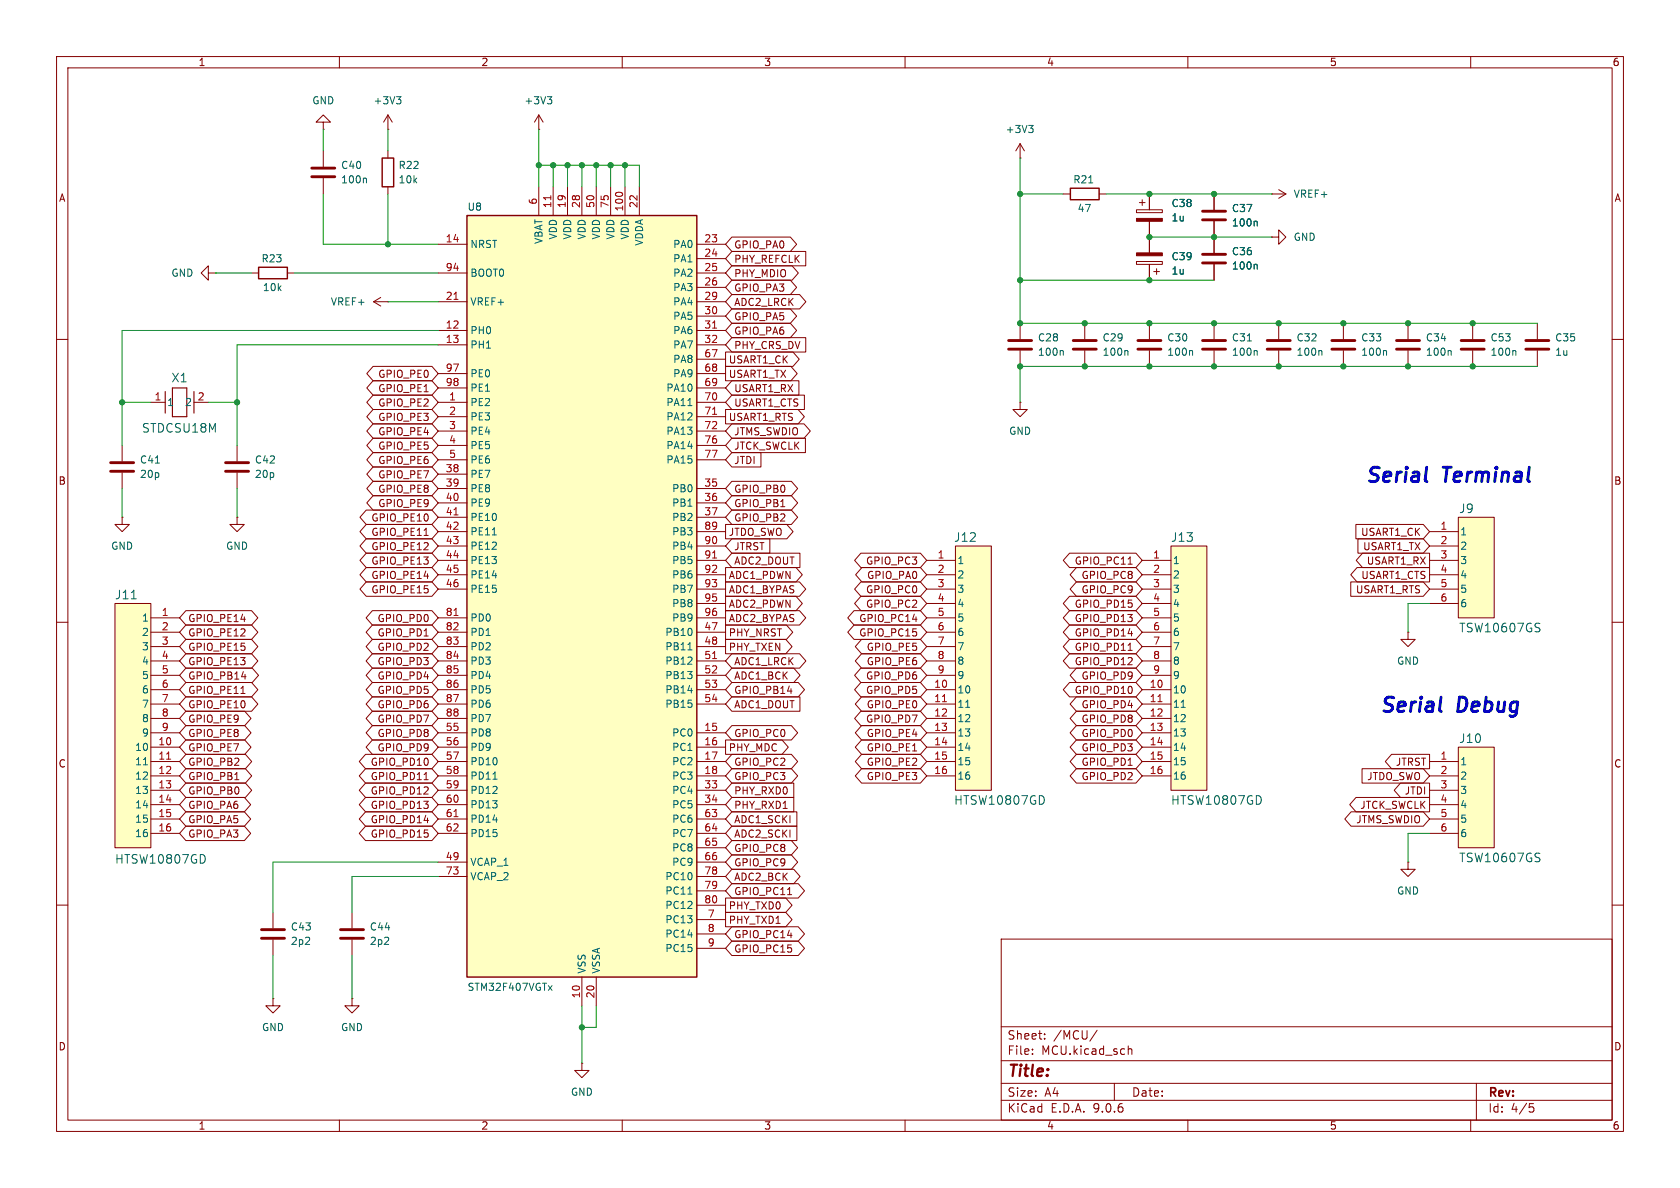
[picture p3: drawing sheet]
<svg xmlns="http://www.w3.org/2000/svg" width="297mm" height="210mm" viewBox="0 0 297 210" stroke-linecap="round" stroke-linejoin="round" font-family="sans-serif">
<g fill="none" stroke="#840000" stroke-width=".18">
<path d="M10 10h277v190h-277zM12 12h273v186h-273zM60 10v2M110 10v2M160 10v2M210 10v2M260 10v2M188 34.3h1.2M194.3 34.3h1.3M200.9 37.1h4.6v.5h-4.6zM201.4 35.8h1M201.9 35.3v1"/>
<path d="M203.2 34.3v2.8M203.2 39.1v5.6M200.9 46.2h4.6v.5h-4.6zM203.2 46.7v2.8M203.2 57.2v2.7M204 48h1M204.5 47.5v1M237.5 57.2v2.7M248.9 57.2v2.7M260.3 57.2v2.7M271.8 57.2v2.7M10 60h2"/>
<path d="M180.3 71.1v1.3h1.3l-1.3 1.3-1.2-1.3h1.2M180.3 71.1h.1M203.2 62v2.8M237.5 62v2.8M248.9 62v2.8M260.3 62v2.8M271.8 62v2.8M285 60h2M10 110h2M285 110h2M10 160h2M48.3 176.5v1.3h1.2l-1.2 1.3-1.3-1.3h1.3"/>
<path d="M48.3 176.5h.1M48.3 161.3v2.8M48.3 166.1v2.8M62.2 161.3v2.8M62.2 166.1v2.8M177 166h108v32h-108zM285 160h2M60 198v2M110 198v2M160 198v2M177 194.5h108M177 191.5h108"/>
<path d="M177 187.5h108M177 181.5h108M182.5 186.3v.1M182.5 185.5v.1M184.7 183.6v.1M184.7 182.8v.1M194 182.1l-1.3 2M197 191.5v3M199.5 184.9v1.5M199.5 185.5l.2-.1 .3 .1 .1 .9M210 198v2M260 198v2"/>
<path d="M261 191.5v6.5M270.4 195.1h.7M270.5 195.7h.4l.3 .3-.2 .5-.5 .1"/>
</g>
<path d="M189.2 33.3h5.1v2h-5.1z" fill="none" stroke="#840000" stroke-width=".25"/>
<path d="M192.5 32.3h.7M210.7 62l.1 .1v.7M244.9 62l.2 .1v.7M256.4 62l.2 .1v.7M267.8 62l.2 .1v.7" fill="none" stroke="#006464" stroke-width=".18"/>
<g fill="#840000" stroke="#840000" stroke-width=".18">
<path d="M200.9 44.7h4.6v.5h-4.6z"/>
<path d="M200.9 38.6h4.6v.5h-4.6z"/>
</g>
<g fill="none" stroke="#840000" stroke-width=".51">
<path d="M201.2 60.2h4M201.2 61.7h4M235.5 60.2h4M235.5 61.7h4M246.9 60.2h4.1M246.9 61.7h4.1M258.3 60.2h4.1M258.3 61.7h4.1M269.7 60.2h4.1M269.7 61.7h4.1M46.2 164.3h4.1M46.2 165.9h4.1"/>
<path d="M60.2 164.3h4.1M60.2 165.9h4.1"/>
</g>
<path d="M207 96.5h6.4v43.2h-6.4z" fill="#ffffc2"/>
<g fill="none" stroke="#840000" stroke-width=".18">
<path d="M26.7 71.1h2.5M34.3 71.1h2.5M201.9 99.1h5.1M207 96.5h6.4v43.2h-6.4zM201.9 101.6h5.1M201.9 104.1h5.1M201.9 106.7h5.1M201.9 109.2h5.1M201.9 111.8h5.1M201.9 114.3h5.1M201.9 116.8h5.1M201.9 119.4h5.1"/>
<path d="M201.9 121.9h5.1M201.9 124.5h5.1M201.9 127h5.1M201.9 129.5h5.1M201.9 132.1h5.1M201.9 134.6h5.1M201.9 137.2h5.1"/>
</g>
<path d="M208.8 125h.7M222.9 141v.8" fill="none" stroke="#006464" stroke-width=".18"/>
<path d="M204.7 124h.7" fill="none" stroke="#a90000" stroke-width=".18"/>
<path d="M29.2 69.2v3.8M30.5 68.6h2.5v5.1h-2.5zM34.3 69.2v3.8" fill="none" stroke="#840000" stroke-width=".2"/>
<path d="M168.9 96.5h6.4v43.2h-6.4z" fill="#ffffc2"/>
<g fill="none" stroke="#840000" stroke-width=".18">
<path d="M95.2 22.9h.1M95.2 20.3l-.7 1.3M95.2 20.3l.8 1.3M95.2 20.3v2.6M214.6 34.3v2.8M214.6 39.1v5.6M224.8 34.3h.1M224.8 34.3h2.5M226.1 33.5l1.2 .8M227.3 34.3l-1.2 .8M214.6 46.7v2.8M224.8 41.9h1.3v-1.3l1.2 1.3-1.2 1.3v-1.3"/>
<path d="M224.8 41.9h.1M163.8 99.1h5.1M168.9 96.5h6.4v43.2h-6.4zM163.8 101.6h5.1M163.8 104.1h5.1M163.8 106.7h5.1M163.8 109.2h5.1M163.8 111.8h5.1M163.8 114.3h5.1M163.8 116.8h5.1M163.8 119.4h5.1M248.9 111.8v1.2h1.3l-1.3 1.3-1.3-1.3h1.3"/>
<path d="M248.9 111.8h.1M163.8 121.9h5.1M163.8 124.5h5.1M163.8 127h5.1M163.8 129.5h5.1M163.8 132.1h5.1M163.8 134.6h5.1M163.8 137.2h5.1M102.9 188v1.2h1.2l-1.2 1.3-1.3-1.3h1.3M102.9 188h.1"/>
</g>
<path d="M96.8 17.1h.7l-.4 .5M97.3 17.6l.2 .2v.3l-.2 .3M222.1 39.1l.2 .2v.6M222.1 46.7l.2 .2v.7M170.7 125h.7M184.5 141v.8" fill="none" stroke="#006464" stroke-width=".18"/>
<path d="M166.6 124h.7" fill="none" stroke="#a90000" stroke-width=".18"/>
<path d="M212.6 37.3h4.1M212.6 38.9h4.1M212.6 45h4.1M212.6 46.5h4.1" fill="none" stroke="#840000" stroke-width=".51"/>
<path d="M82.5 38.1h40.7v134.6h-40.7z" fill="#ffffc2"/>
<path d="M67.6 27.9h2v5.1h-2zM82.5 38.1h40.7v134.6h-40.7z" fill="none" stroke="#840000" stroke-width=".25"/>
<g fill="none" stroke="#840000" stroke-width=".18">
<path d="M68.6 26.7v1.2M68.6 33v1.3M95.2 33v5.1M97.8 33v5.1M100.3 33v5.1M102.9 33v5.1M105.4 33v5.1M107.9 33v5.1M110.5 33v5.1M113 33v5.1M77.5 43.2h5M77.5 48.3h5"/>
<path d="M77.5 53.3h5M77.5 58.4h5M123.2 43.2h5.1M123.2 48.3h5.1M123.2 53.3h5.1M123.2 58.4h5.1M123.2 45.7h5.1M123.2 50.8h5.1M123.2 55.9h5.1M41.9 78.7v2.8M77.5 61h5M77.5 66h5"/>
<path d="M77.5 68.6h5M77.5 71.1h5M77.5 73.7h5M77.5 76.2h5M77.5 78.7h5M123.2 61h5.1M123.2 66h5.1M123.2 68.6h5.1M123.2 71.1h5.1M123.2 73.7h5.1M123.2 76.2h5.1M123.2 78.7h5.1"/>
<path d="M123.2 63.5h5.1M41.9 83.6v2.8M77.5 81.3h5M77.5 83.8h5M77.5 86.4h5M77.5 88.9h5M77.5 91.4h5M77.5 94h5M77.5 96.5h5M77.5 99.1h5M123.2 81.3h5.1M123.2 86.4h5.1"/>
<path d="M123.2 88.9h5.1M123.2 91.4h5.1M123.2 94h5.1M123.2 96.5h5.1M123.2 99.1h5.1M77.5 101.6h5M77.5 104.1h5M77.5 109.2h5M77.5 111.8h5M77.5 114.3h5M77.5 116.8h5M77.5 119.4h5"/>
<path d="M123.2 101.6h5.1M123.2 104.1h5.1M123.2 109.2h5.1M123.2 111.8h5.1M123.2 114.3h5.1M123.2 116.8h5.1M123.2 119.4h5.1M123.2 106.7h5.1M77.5 121.9h5M77.5 124.5h5M77.5 127h5M77.5 129.5h5"/>
<path d="M77.5 132.1h5M77.5 134.6h5M77.5 137.2h5M77.5 139.7h5M123.2 121.9h5.1M123.2 124.5h5.1M123.2 129.5h5.1M123.2 132.1h5.1M123.2 134.6h5.1M123.2 137.2h5.1M123.2 139.7h5.1M77.5 142.2h5"/>
<path d="M77.5 144.8h5M77.5 147.3h5M77.5 152.4h5M77.5 154.9h5M123.2 142.2h5.1M123.2 144.8h5.1M123.2 147.3h5.1M123.2 152.4h5.1M123.2 154.9h5.1M123.2 149.9h5.1M123.2 157.5h5.1M102.9 172.7v5.1"/>
<path d="M105.4 172.7v5.1M123.2 160h5.1M123.2 162.6h5.1M123.2 165.1h5.1M123.2 167.6h5.1"/>
</g>
<path d="M97.4 34.6v.7M80.3 52.9h.7M126 58h.7M126 73.2h.7M80.3 91h.7M126 98.6h.7M80.3 108.8h.7M126 116.4h.7M80.3 144.4h.7" fill="none" stroke="#a90000" stroke-width=".18"/>
<path d="M121.6 71.7h.7M87 94.6h.8M121.6 114.9h.7M87.1 137.7h.8M121.6 158.1h.7M96.9 174.2l.7 .9M97.6 174.2l-.7 .9" fill="none" stroke="#006464" stroke-width=".18"/>
<path d="M39.9 81.8h4M39.9 83.3h4" fill="none" stroke="#840000" stroke-width=".51"/>
<path d="M257.8 132.1h6.4v17.8h-6.4z" fill="#ffffc2"/>
<g fill="none" stroke="#840000" stroke-width=".18">
<path d="M214.6 57.2v2.7M226.1 57.2v2.7M21.6 78.7v2.8M214.6 62v2.8M226.1 62v2.8M21.6 83.6v2.8M41.9 91.4v1.3h1.3l-1.3 1.3-1.3-1.3h1.3M41.9 91.4h.1M252.7 134.6h5.1M252.7 137.2h5.1M252.7 139.7h5.1M257.8 132.1h6.4v17.8h-6.4z"/>
<path d="M248.9 152.4v1.3h1.3l-1.3 1.2-1.3-1.2h1.3M248.9 152.4h.1M252.7 142.2h5.1M252.7 144.8h5.1M252.7 147.3h5.1"/>
</g>
<path d="M220.5 60.3h.7M222.1 62l.2 .1v.7M233.5 62l.2 .1v.7M27.5 81.9h.7M272 150.8l.2 .1M272.2 151.8v.4" fill="none" stroke="#006464" stroke-width=".18"/>
<path d="M212.6 60.2h4.1M212.6 61.7h4.1M224 60.2h4.1M224 61.7h4.1M19.6 81.8h4M19.6 83.3h4" fill="none" stroke="#840000" stroke-width=".51"/>
<path d="M257.8 91.4h6.4v17.8h-6.4z" fill="#ffffc2"/>
<g fill="none" stroke="#840000" stroke-width=".18">
<path d="M36.8 48.3v-1.3l-1.2 1.3 1.2 1.2v-1.2h1.3M38.1 48.3h.1M44.4 48.3h1.3M50.8 48.3h1.3M66 53.3l1.3 .8M66 53.3h2.6M67.3 52.6l-1.3 .7M68.6 53.3h.1M180.3 57.2v2.7M191.8 57.2v2.7M180.3 62v2.8M191.8 62v2.8"/>
<path d="M21.6 91.4v1.3h1.3l-1.3 1.3-1.3-1.3h1.3M21.6 91.4h.1M252.7 94h5.1M252.7 96.5h5.1M252.7 99.1h5.1M257.8 91.4h6.4v17.8h-6.4zM252.7 101.6h5.1M252.7 104.1h5.1M252.7 106.7h5.1"/>
</g>
<path d="M187.8 62l.2 .1v.7M199.2 62l.2 .1v.7M272 110.2h.2M272.2 111.1v.4" fill="none" stroke="#006464" stroke-width=".18"/>
<path d="M178.3 60.2h4.1M178.3 61.7h4.1M189.7 60.2h4.1M189.7 61.7h4.1" fill="none" stroke="#840000" stroke-width=".51"/>
<path d="M45.7 47.2h5.1v2.1h-5.1z" fill="none" stroke="#840000" stroke-width=".25"/>
<path d="M20.3 106.7h6.4v43.2h-6.4z" fill="#ffffc2"/>
<g fill="none" stroke="#840000" stroke-width=".18">
<path d="M57.1 21.6h1.3l-1.3-1.3-1.2 1.3h1.2v1.3M57.1 22.9h.1M57.1 26.7v2.8M57.1 31.5v2.8M68.6 22.9h.1M68.6 20.3l-.8 1.3M68.6 20.3l.7 1.3M68.6 20.3v2.6M180.3 27.9h.1M180.3 25.4l-.7 1.3M180.3 25.4l.8 1.3M180.3 25.4v2.5"/>
<path d="M203.2 34.3v2.8M203.2 39.1v5.6M214.6 34.3v2.8M214.6 39.1v5.6M129.4 41.9h10.3l1.1 1.3-1.1 1.3h-10.3l-1.1-1.3zM129.4 44.4h13v2.6h-13l-1.1-1.3zM129.4 59.7h13v2.5h-13l-1.1-1.2zM129.4 47h10.6l1.1 1.3-1.1 1.2h-10.6l-1.1-1.2zM129.4 52.1h12l1.1 1.2-1.1 1.3h-12l-1.1-1.3zM129.4 54.6h10.3l1.1 1.3-1.1 1.3h-10.3l-1.1-1.3zM129.4 49.5h10.3l1.1 1.3-1.1 1.3h-10.3l-1.1-1.3zM129.4 57.1h10.3l1.1 1.3-1.1 1.3h-10.3l-1.1-1.3z"/>
<path d="M203.2 46.7v2.8M214.6 46.7v2.8M66 69.8h10.4l1.1 1.3-1.1 1.3h-10.4l-1.2-1.3zM66 67.3h10.4l1.1 1.3-1.1 1.3h-10.4l-1.2-1.3zM66 64.8h10.4l1.1 1.2-1.1 1.3h-10.4l-1.2-1.3zM66 74.9h10.4l1.1 1.3-1.1 1.3h-10.4l-1.2-1.3zM66 72.4h10.4l1.1 1.3-1.1 1.2h-10.4l-1.2-1.2zM66 77.5h10.4l1.1 1.2-1.1 1.3h-10.4l-1.2-1.3zM128.3 64.8h11.5l1.1 1.2-1.1 1.3h-11.5zM128.3 62.2h11.9l1.1 1.3-1.1 1.3h-11.9zM128.3 72.4h12.8l1.1 1.3-1.1 1.2h-12.8zM129.4 69.8h12.8v2.6h-12.8l-1.1-1.3z"/>
<path d="M129.4 67.3h11.8v2.6h-11.8l-1.1-1.3zM129.4 74.9h12.7l1.2 1.3-1.2 1.3h-12.7l-1.1-1.3zM129.4 77.5h13v2.5h-13l-1.1-1.3zM64.7 95.2h11.7l1.1 1.3-1.1 1.3h-11.7l-1.1-1.3zM64.7 90.2h11.7l1.1 1.2-1.1 1.3h-11.7l-1.1-1.3zM64.7 97.8h11.7l1.1 1.3-1.1 1.2h-11.7l-1.1-1.2zM64.7 92.7h11.7l1.1 1.3-1.1 1.3h-11.7l-1.1-1.3zM66 87.6h10.4l1.1 1.3-1.1 1.3h-10.4l-1.2-1.3zM66 82.5h10.4l1.1 1.3-1.1 1.3h-10.4l-1.2-1.3zM66 80h10.4l1.1 1.3-1.1 1.3h-10.4l-1.2-1.3zM66 85.1h10.4l1.1 1.3-1.1 1.2h-10.4l-1.2-1.2zM75 94.7h.7"/>
<path d="M128.3 92.7h10.8l1.1 1.3-1.1 1.3h-10.8zM129.4 87.6h10.5l1.1 1.3-1.1 1.3h-10.5l-1.1-1.3zM129.4 80h5.1v2.6h-5.1l-1.1-1.3zM129.4 95.2h6.7v2.6h-6.7l-1.1-1.3zM129.4 90.2h10.5l1.1 1.2-1.1 1.3h-10.5l-1.1-1.3zM129.4 97.8h12v2.5h-12l-1.1-1.2zM129.4 85.1h10.5l1.1 1.3-1.1 1.2h-10.5l-1.1-1.2zM138 89.6h.7M152.2 97.8h10.5l1.1 1.3-1.1 1.2h-10.5l-1.1-1.2zM189.1 97.8h11.7l1.1 1.3-1.1 1.2h-11.7l-1.1-1.2zM199.4 99.7h.8M239.7 92.7h11.9l1.1 1.3-1.1 1.3h-11.9z"/>
<path d="M240.1 95.2h11.5l1.1 1.3-1.1 1.3h-11.5zM240.9 97.8h11.8v2.5h-11.8l-1.1-1.2zM20.3 106.7h6.4v43.2h-6.4zM26.7 109.2h5M26.7 111.8h5M26.7 114.3h5M26.7 116.8h5M26.7 119.4h5M32.9 115.6h11.6l1.1 1.2-1.1 1.3h-11.6l-1.2-1.3zM32.9 113h11.6l1.1 1.3-1.1 1.3h-11.6l-1.2-1.3zM32.9 110.5h11.6l1.1 1.3-1.1 1.2h-11.6l-1.2-1.2zM32.9 118.1h11.7l1.1 1.3-1.1 1.3h-11.7l-1.2-1.3z"/>
<path d="M32.9 107.9h11.6l1.1 1.3-1.1 1.3h-11.6l-1.2-1.3zM42.7 119.6h.8M64.7 102.9h11.7l1.1 1.2-1.1 1.3h-11.7l-1.1-1.3zM64.7 100.3h11.7l1.1 1.3-1.1 1.3h-11.7l-1.1-1.3zM65.8 113h10.6l1.1 1.3-1.1 1.3h-10.6l-1.1-1.3zM65.8 115.6h10.6l1.1 1.2-1.1 1.3h-10.6l-1.1-1.3zM65.8 110.5h10.6l1.1 1.3-1.1 1.2h-10.6l-1.1-1.2zM65.8 118.1h10.6l1.1 1.3-1.1 1.3h-10.6l-1.1-1.3zM65.8 107.9h10.6l1.1 1.3-1.1 1.3h-10.6l-1.1-1.3zM128.3 113h10.6l1.1 1.3-1.1 1.3h-10.6zM128.3 110.5h10.7l1.1 1.3-1.1 1.2h-10.7zM128.3 102.9h13l1.1 1.2-1.1 1.3h-13z"/>
<path d="M128.3 100.3h12.4l1.1 1.3-1.1 1.3h-12.4zM128.3 107.9h13l1.1 1.3-1.1 1.3h-13zM128.3 105.4h12.4l1.1 1.3-1.1 1.3h-12.4zM129.4 115.6h12l1.1 1.2-1.1 1.3h-12l-1.1-1.3zM129.4 118.1h10.9l1.1 1.3-1.1 1.3h-10.9l-1.1-1.3zM151 110.5h11.7l1.1 1.3-1.1 1.2h-11.7l-1.1-1.2zM151 107.9h11.7l1.1 1.3-1.1 1.3h-11.7l-1.1-1.3zM152.2 102.9h10.5l1.1 1.2-1.1 1.3h-10.5l-1.1-1.3zM152.2 105.4h10.5l1.1 1.3-1.1 1.3h-10.5l-1.1-1.3zM152.2 118.1h10.5l1.1 1.3-1.1 1.3h-10.5l-1.1-1.3zM152.3 113h10.4l1.1 1.3-1.1 1.3h-10.4l-1.1-1.3zM152.3 115.6h10.4l1.1 1.2-1.1 1.3h-10.4l-1.1-1.3z"/>
<path d="M152.4 100.3h10.3l1.1 1.3-1.1 1.3h-10.3l-1.1-1.3zM189.1 105.4h11.7l1.1 1.3-1.1 1.3h-11.7l-1.1-1.3zM189.1 113h11.7l1.1 1.3-1.1 1.3h-11.7l-1.1-1.3zM189.1 115.6h11.7l1.1 1.2-1.1 1.3h-11.7l-1.1-1.3zM189.1 110.5h11.7l1.1 1.3-1.1 1.2h-11.7l-1.1-1.2zM189.1 107.9h11.7l1.1 1.3-1.1 1.3h-11.7l-1.1-1.3zM190.3 102.9h10.5l1.1 1.2-1.1 1.3h-10.5l-1.1-1.3zM190.3 100.3h10.5l1.1 1.3-1.1 1.3h-10.5l-1.1-1.3zM190.3 118.1h10.5l1.1 1.3-1.1 1.3h-10.5l-1.1-1.3zM199.4 115h.8M238.8 102.9h12.8l1.1 1.2-1.1 1.3h-12.8zM239.9 100.3h12.8v2.6h-12.8l-1.1-1.3z"/>
<path d="M26.7 121.9h5M26.7 124.5h5M26.7 127h5M26.7 129.5h5M26.7 132.1h5M26.7 134.6h5M26.7 137.2h5M26.7 139.7h5M32.9 138.4h10.5l1.1 1.3-1.1 1.3h-10.5l-1.2-1.3zM32.9 135.9h10.5l1.1 1.3-1.1 1.2h-10.5l-1.2-1.2zM32.9 133.3h10.5l1.1 1.3-1.1 1.3h-10.5l-1.2-1.3zM32.9 130.8h10.4l1.1 1.3-1.1 1.3h-10.4l-1.2-1.3z"/>
<path d="M32.9 128.3h10.4l1.1 1.2-1.1 1.3h-10.4l-1.2-1.3zM32.9 120.6h11.6l1.1 1.3-1.1 1.3h-11.6l-1.2-1.3zM32.9 123.2h11.6l1.1 1.3-1.1 1.2h-11.6l-1.2-1.2zM32.9 125.7h10.4l1.1 1.3-1.1 1.3h-10.4l-1.2-1.3zM41.5 137.8h.7M42.6 122.6h.7M64.6 133.3h11.8l1.1 1.3-1.1 1.3h-11.8l-1.1-1.3zM64.6 135.9h11.8l1.1 1.3-1.1 1.2h-11.8l-1.1-1.2zM64.6 138.4h11.8l1.1 1.3-1.1 1.3h-11.8l-1.1-1.3zM65.8 123.2h10.6l1.1 1.3-1.1 1.2h-10.6l-1.1-1.2zM65.8 125.7h10.6l1.1 1.3-1.1 1.3h-10.6l-1.1-1.3zM65.8 120.6h10.6l1.1 1.3-1.1 1.3h-10.6l-1.1-1.3z"/>
<path d="M65.8 128.3h10.6l1.1 1.2-1.1 1.3h-10.6l-1.1-1.3zM65.8 130.8h10.6l1.1 1.3-1.1 1.3h-10.6l-1.1-1.3zM75 137.8h.7M128.3 130.8h10l1.1 1.3-1.1 1.3h-10zM129.4 138.4h10.9v2.6h-10.9l-1.1-1.3zM129.4 120.6h11.7l1.1 1.3-1.1 1.3h-11.7l-1.1-1.3zM129.4 135.9h10.5l1.1 1.3-1.1 1.2h-10.5l-1.1-1.2zM129.4 128.3h10.5l1.1 1.2-1.1 1.3h-10.5l-1.1-1.3zM129.4 123.2h12v2.5h-12l-1.1-1.2zM129.4 133.3h10.5l1.1 1.3-1.1 1.3h-10.5l-1.1-1.3zM139.2 122.2h.8M152.2 125.7h10.5l1.1 1.3-1.1 1.3h-10.5l-1.1-1.3z"/>
<path d="M152.2 120.6h10.5l1.1 1.3-1.1 1.3h-10.5l-1.1-1.3zM152.3 135.9h10.4l1.1 1.3-1.1 1.2h-10.4l-1.1-1.2zM152.3 128.3h10.4l1.1 1.2-1.1 1.3h-10.4l-1.1-1.3zM152.3 123.2h10.4l1.1 1.3-1.1 1.2h-10.4l-1.1-1.2zM152.3 130.8h10.4l1.1 1.3-1.1 1.3h-10.4l-1.1-1.3zM152.3 133.3h10.4l1.1 1.3-1.1 1.3h-10.4l-1.1-1.3zM189.1 120.6h11.7l1.1 1.3-1.1 1.3h-11.7l-1.1-1.3zM190.3 123.2h10.5l1.1 1.3-1.1 1.2h-10.5l-1.1-1.2zM190.3 125.7h10.5l1.1 1.3-1.1 1.3h-10.5l-1.1-1.3zM190.3 128.3h10.5l1.1 1.2-1.1 1.3h-10.5l-1.1-1.3zM190.3 133.3h10.5l1.1 1.3-1.1 1.3h-10.5l-1.1-1.3zM190.3 130.8h10.5l1.1 1.3-1.1 1.3h-10.5l-1.1-1.3z"/>
<path d="M190.3 135.9h10.5l1.1 1.3-1.1 1.2h-10.5l-1.1-1.2zM240.8 135.9h10.8l1.1 1.3-1.1 1.2h-10.8zM246 133.3h6.7v2.6h-6.7l-1.1-1.3zM247.6 138.4h5.1v2.6h-5.1l-1.1-1.3zM26.7 142.2h5M26.7 144.8h5M26.7 147.3h5M32.9 141h10.3l1.1 1.2-1.1 1.3h-10.3l-1.2-1.3zM32.9 143.5h10.3l1.1 1.3-1.1 1.3h-10.3l-1.2-1.3zM32.9 146h10.3l1.1 1.3-1.1 1.3h-10.3l-1.2-1.3zM64.6 143.5h11.8l1.1 1.3-1.1 1.3h-11.8l-1.1-1.3zM64.6 141h11.8l1.1 1.2-1.1 1.3h-11.8l-1.1-1.3z"/>
<path d="M64.6 146h11.8l1.1 1.3-1.1 1.3h-11.8l-1.1-1.3zM128.3 158.7h10.6l1.1 1.3-1.1 1.3h-10.6zM129.4 146h11.5v2.6h-11.5l-1.1-1.3zM129.4 141h10.9v2.5h-10.9l-1.1-1.3zM129.4 151.1h10.5l1.1 1.3-1.1 1.3h-10.5l-1.1-1.3zM129.4 148.6h10.5l1.1 1.3-1.1 1.2h-10.5l-1.1-1.2zM129.4 143.5h11.5v2.6h-11.5l-1.1-1.3zM129.4 156.2h11.7l1.1 1.3-1.1 1.3h-11.7l-1.1-1.3zM129.4 153.7h10.9l1.1 1.2-1.1 1.3h-10.9l-1.1-1.3zM139.2 158.2h.8M238.9 143.5h12.7l1.1 1.3-1.1 1.3h-12.7l-1.2-1.3zM239.7 141h13v2.5h-13l-1.1-1.3z"/>
<path d="M62.2 176.5v1.3h1.3l-1.3 1.3-1.2-1.3h1.2M62.2 176.5h.1M128.3 161.3h10.6l1.1 1.3-1.1 1.2h-10.6zM129.4 166.4h11.7l1.1 1.2-1.1 1.3h-11.7l-1.1-1.3zM129.4 163.8h11.7l1.1 1.3-1.1 1.3h-11.7l-1.1-1.3z"/>
</g>
<path d="M70.1 17.1h.8l-.4 .5M70.6 17.6l.3 .2v.3l-.3 .3M64.6 31.5l.2 .2v.6M181.9 22.2h.7l-.4 .5M182.4 22.7l.2 .2v.3l-.2 .2M222.1 39.1l.2 .2v.6M222.1 46.7l.2 .2v.7M23.2 105.9h.9M25.3 135.2h.8M36.2 151.4v.8" fill="none" stroke="#006464" stroke-width=".18"/>
<path d="M29.5 134.2h.7" fill="none" stroke="#a90000" stroke-width=".18"/>
<path d="M55.1 29.7h4.1M55.1 31.2h4.1" fill="none" stroke="#840000" stroke-width=".51"/>
<g fill="none" stroke="#009600" stroke-width=".18">
<path d="M57.1 34.3v8.9h20.4M57.1 22.9v3.8M68.6 22.9v3.8M68.6 34.3v8.9M95.2 29.2h17.8v3.8M95.2 22.9v10.1M97.8 29.2v3.8M100.3 29.2v3.8M102.9 29.2v3.8M105.4 29.2v3.8M107.9 29.2v3.8M110.5 29.2v3.8"/>
<path d="M180.3 27.9v29.3h91.5M180.3 34.3h7.7M195.6 34.3h29.2M38.1 48.3h6.3M52.1 48.3h25.4M68.6 53.3h8.9M77.5 58.4h-55.9v20.3M180.3 49.5h34.3M203.2 41.9h21.6M21.6 71.1h5.1M36.8 71.1h5.1M77.5 61h-35.6v17.7"/>
<path d="M271.8 64.8h-91.5v6.3M21.6 86.4v5M41.9 86.4v5M252.7 106.7h-3.8v5.1M77.5 154.9h-15.3v6.4M77.5 152.4h-29.2v8.9M252.7 147.3h-3.8v5.1M48.3 168.9v7.6M62.2 168.9v7.6M102.9 177.8v10.2M105.4 177.8v3.8h-2.5"/>
</g>
<g fill="#009600" stroke="#009600" stroke-width=".18">
<circle cx="260.3" cy="57.2" r=".46"/>
<circle cx="248.9" cy="64.8" r=".46"/>
<circle cx="248.9" cy="57.2" r=".46"/>
<circle cx="237.5" cy="64.8" r=".46"/>
<circle cx="226.1" cy="57.2" r=".46"/>
<circle cx="237.5" cy="57.2" r=".46"/>
<circle cx="260.3" cy="64.8" r=".46"/>
<circle cx="180.3" cy="49.5" r=".46"/>
<circle cx="180.3" cy="57.2" r=".46"/>
<circle cx="180.3" cy="64.8" r=".46"/>
<circle cx="180.3" cy="34.3" r=".46"/>
<circle cx="110.5" cy="29.2" r=".46"/>
<circle cx="214.6" cy="34.3" r=".46"/>
<circle cx="214.6" cy="41.9" r=".46"/>
<circle cx="203.2" cy="64.8" r=".46"/>
<circle cx="203.2" cy="57.2" r=".46"/>
<circle cx="214.6" cy="64.8" r=".46"/>
<circle cx="214.6" cy="57.2" r=".46"/>
<circle cx="226.1" cy="64.8" r=".46"/>
<circle cx="191.8" cy="57.2" r=".46"/>
<circle cx="203.2" cy="34.3" r=".46"/>
<circle cx="203.2" cy="41.9" r=".46"/>
<circle cx="203.2" cy="49.5" r=".46"/>
<circle cx="191.8" cy="64.8" r=".46"/>
<circle cx="21.6" cy="71.1" r=".46"/>
<circle cx="41.9" cy="71.1" r=".46"/>
<circle cx="68.6" cy="43.2" r=".46"/>
<circle cx="102.9" cy="181.6" r=".46"/>
<circle cx="105.4" cy="29.2" r=".46"/>
<circle cx="107.9" cy="29.2" r=".46"/>
<circle cx="97.8" cy="29.2" r=".46"/>
<circle cx="95.2" cy="29.2" r=".46"/>
<circle cx="100.3" cy="29.2" r=".46"/>
<circle cx="102.9" cy="29.2" r=".46"/>
</g>
<g font-size="3.5" fill="#0000c2">
<text x="241.3" y="85.5">Serial</text>
<text x="255.3" y="85.5">Terminal</text>
<text x="243.8" y="126.1">Serial</text>
<text x="257.8" y="126.1">Debug</text>
</g>
<text font-size="2.8" fill="#840000" x="178" y="190.9">Title:</text>
<g font-size="2.1" fill="#006464">
<text x="30.2" y="67.8">X1</text>
<text x="25" y="76.7">STDCSU18M</text>
<text x="168.6" y="96">J12</text>
<text x="206.9" y="96">J13</text>
<text x="257.9" y="90.9">J9</text>
<text x="20.2" y="106.1">J11</text>
<text x="257.9" y="112">TSW10607GS</text>
<text x="257.9" y="131.5">J10</text>
<text x="168.6" y="142.5">HTSW10807GD</text>
<text x="206.9" y="142.5">HTSW10807GD</text>
<text x="20.2" y="152.9">HTSW10807GD</text>
<text x="257.9" y="152.6">TSW10607GS</text>
</g>
<g font-size="2.1" fill="#840000">
<text x="178" y="184">Sheet:</text>
<text x="186.2" y="184">/MCU/</text>
<text x="178" y="186.7">File:</text>
<text x="184.1" y="186.7">MCU.kicad_sch</text>
<text x="178" y="196.9">KiCad</text>
<text x="178" y="194.1">Size:</text>
<text x="184.7" y="194.1">A4</text>
<text x="185.7" y="196.9">E.D.A.</text>
<text x="193.3" y="196.9">9.0.6</text>
<text x="200" y="194.1">Date:</text>
<text x="263" y="194.3">Rev:</text>
<text x="263" y="196.9">Id:</text>
<text x="267.1" y="196.9">4/5</text>
</g>
<g font-size="1.8" fill="#840000">
<text x="35" y="11.9">1</text>
<text x="85" y="11.9">2</text>
<text x="135" y="11.9">3</text>
<text x="185" y="11.9">4</text>
<text x="235" y="11.9">5</text>
<text x="285" y="11.9">6</text>
<text x="10.3" y="35.9">A</text>
<text x="285.3" y="35.9">A</text>
<text x="129.7" y="44.1">GPIO_PA0</text>
<text x="129.7" y="46.7">PHY_REFCLK</text>
<text x="129.7" y="49.2">PHY_MDIO</text>
<text x="129.7" y="51.8">GPIO_PA3</text>
<text x="129.7" y="54.3">ADC2_LRCK</text>
<text x="129.7" y="56.8">GPIO_PA5</text>
<text x="129.7" y="59.4">GPIO_PA6</text>
<text x="128.7" y="64.5">USART1_CK</text>
<text x="129.7" y="61.9">PHY_CRS_DV</text>
<text x="66.8" y="69.5">GPIO_PE1</text>
<text x="66.8" y="67">GPIO_PE0</text>
<text x="128.7" y="67">USART1_TX</text>
<text x="129.7" y="69.5">USART1_RX</text>
<text x="66.8" y="72.1">GPIO_PE2</text>
<text x="66.8" y="77.2">GPIO_PE4</text>
<text x="66.8" y="74.6">GPIO_PE3</text>
<text x="128.7" y="74.6">USART1_RTS</text>
<text x="129.7" y="72.1">USART1_CTS</text>
<text x="129.7" y="77.2">JTMS_SWDIO</text>
<text x="66.8" y="82.2">GPIO_PE6</text>
<text x="66.8" y="79.7">GPIO_PE5</text>
<text x="129.7" y="82.2">JTDI</text>
<text x="129.7" y="79.7">JTCK_SWCLK</text>
<text x="10.3" y="85.9">B</text>
<text x="66.8" y="89.9">GPIO_PE9</text>
<text x="66.8" y="84.8">GPIO_PE7</text>
<text x="66.8" y="87.3">GPIO_PE8</text>
<text x="129.7" y="89.9">GPIO_PB1</text>
<text x="129.7" y="87.3">GPIO_PB0</text>
<text x="285.3" y="85.9">B</text>
<text x="65.6" y="92.4">GPIO_PE10</text>
<text x="65.6" y="94.9">GPIO_PE11</text>
<text x="128.7" y="94.9">JTDO_SWO</text>
<text x="129.7" y="92.4">GPIO_PB2</text>
<text x="240.5" y="94.9">USART1_CK</text>
<text x="65.6" y="97.5">GPIO_PE12</text>
<text x="65.6" y="100">GPIO_PE13</text>
<text x="129.7" y="97.5">JTRST</text>
<text x="129.7" y="100">ADC2_DOUT</text>
<text x="153" y="100">GPIO_PC3</text>
<text x="189.9" y="100">GPIO_PC11</text>
<text x="240.9" y="97.5">USART1_TX</text>
<text x="241.5" y="100">USART1_RX</text>
<text x="65.6" y="105.1">GPIO_PE15</text>
<text x="65.6" y="102.6">GPIO_PE14</text>
<text x="128.7" y="105.1">ADC1_BYPAS</text>
<text x="128.7" y="102.6">ADC1_PDWN</text>
<text x="128.7" y="107.6">ADC2_PDWN</text>
<text x="153" y="105.1">GPIO_PC0</text>
<text x="153" y="107.6">GPIO_PC2</text>
<text x="153.2" y="102.6">GPIO_PA0</text>
<text x="189.9" y="107.6">GPIO_PD15</text>
<text x="191.1" y="105.1">GPIO_PC9</text>
<text x="191.1" y="102.6">GPIO_PC8</text>
<text x="239.6" y="105.1">USART1_RTS</text>
<text x="240.6" y="102.6">USART1_CTS</text>
<text x="33.2" y="112.7">GPIO_PE12</text>
<text x="33.2" y="110.2">GPIO_PE14</text>
<text x="66.6" y="112.7">GPIO_PD1</text>
<text x="66.6" y="110.2">GPIO_PD0</text>
<text x="128.7" y="112.7">PHY_NRST</text>
<text x="128.7" y="110.2">ADC2_BYPAS</text>
<text x="151.8" y="112.7">GPIO_PC15</text>
<text x="151.8" y="110.2">GPIO_PC14</text>
<text x="189.9" y="112.7">GPIO_PD14</text>
<text x="189.9" y="110.2">GPIO_PD13</text>
<text x="33.2" y="117.8">GPIO_PE13</text>
<text x="33.2" y="115.3">GPIO_PE15</text>
<text x="66.6" y="115.3">GPIO_PD2</text>
<text x="66.6" y="117.8">GPIO_PD3</text>
<text x="128.7" y="115.3">PHY_TXEN</text>
<text x="129.7" y="117.8">ADC1_LRCK</text>
<text x="153.1" y="115.3">GPIO_PE5</text>
<text x="153.1" y="117.8">GPIO_PE6</text>
<text x="189.9" y="115.3">GPIO_PD11</text>
<text x="189.9" y="117.8">GPIO_PD12</text>
<text x="33.2" y="122.9">GPIO_PE11</text>
<text x="33.2" y="125.4">GPIO_PE10</text>
<text x="33.2" y="120.3">GPIO_PB14</text>
<text x="66.6" y="125.4">GPIO_PD6</text>
<text x="66.6" y="120.3">GPIO_PD4</text>
<text x="66.6" y="122.9">GPIO_PD5</text>
<text x="129.7" y="122.9">GPIO_PB14</text>
<text x="129.7" y="120.3">ADC1_BCK</text>
<text x="129.7" y="125.4">ADC1_DOUT</text>
<text x="153" y="120.3">GPIO_PD6</text>
<text x="153" y="122.9">GPIO_PD5</text>
<text x="153.1" y="125.4">GPIO_PE0</text>
<text x="189.9" y="122.9">GPIO_PD10</text>
<text x="191.1" y="125.4">GPIO_PD4</text>
<text x="191.1" y="120.3">GPIO_PD9</text>
<text x="33.2" y="130.5">GPIO_PE8</text>
<text x="33.2" y="128">GPIO_PE9</text>
<text x="66.6" y="128">GPIO_PD7</text>
<text x="66.6" y="130.5">GPIO_PD8</text>
<text x="129.7" y="130.5">GPIO_PC0</text>
<text x="153" y="128">GPIO_PD7</text>
<text x="153.1" y="130.5">GPIO_PE4</text>
<text x="191.1" y="128">GPIO_PD8</text>
<text x="191.1" y="130.5">GPIO_PD0</text>
<text x="10.3" y="135.9">C</text>
<text x="33.2" y="135.6">GPIO_PB2</text>
<text x="33.2" y="133">GPIO_PE7</text>
<text x="65.4" y="135.6">GPIO_PD10</text>
<text x="66.6" y="133">GPIO_PD9</text>
<text x="128.7" y="133">PHY_MDC</text>
<text x="129.7" y="135.6">GPIO_PC2</text>
<text x="153.1" y="133">GPIO_PE1</text>
<text x="153.1" y="135.6">GPIO_PE2</text>
<text x="191.1" y="135.6">GPIO_PD1</text>
<text x="191.1" y="133">GPIO_PD3</text>
<text x="246.7" y="135.6">JTRST</text>
<text x="285.3" y="135.9">C</text>
<text x="33.2" y="140.7">GPIO_PB0</text>
<text x="33.2" y="138.1">GPIO_PB1</text>
<text x="33.2" y="143.2">GPIO_PA6</text>
<text x="65.4" y="138.1">GPIO_PD11</text>
<text x="65.4" y="140.7">GPIO_PD12</text>
<text x="65.4" y="143.2">GPIO_PD13</text>
<text x="129.7" y="143.2">PHY_RXD1</text>
<text x="129.7" y="140.7">PHY_RXD0</text>
<text x="129.7" y="138.1">GPIO_PC3</text>
<text x="153.1" y="138.1">GPIO_PE3</text>
<text x="191.1" y="138.1">GPIO_PD2</text>
<text x="240.4" y="143.2">JTCK_SWCLK</text>
<text x="241.6" y="138.1">JTDO_SWO</text>
<text x="248.2" y="140.7">JTDI</text>
<text x="33.2" y="145.7">GPIO_PA5</text>
<text x="33.2" y="148.3">GPIO_PA3</text>
<text x="65.4" y="145.7">GPIO_PD14</text>
<text x="65.4" y="148.3">GPIO_PD15</text>
<text x="129.7" y="148.3">ADC2_SCKI</text>
<text x="129.7" y="145.7">ADC1_SCKI</text>
<text x="239.7" y="145.7">JTMS_SWDIO</text>
<text x="129.7" y="153.4">GPIO_PC9</text>
<text x="129.7" y="150.8">GPIO_PC8</text>
<text x="129.7" y="155.9">ADC2_BCK</text>
<text x="128.7" y="161">PHY_TXD0</text>
<text x="129.7" y="158.4">GPIO_PC11</text>
<text x="128.7" y="163.5">PHY_TXD1</text>
<text x="129.7" y="166.1">GPIO_PC14</text>
<text x="129.7" y="168.6">GPIO_PC15</text>
<text x="10.3" y="185.9">D</text>
<text x="285.3" y="185.9">D</text>
<text x="35" y="199.9">1</text>
<text x="85" y="199.9">2</text>
<text x="135" y="199.9">3</text>
<text x="185" y="199.9">4</text>
<text x="235" y="199.9">5</text>
<text x="285" y="199.9">6</text>
</g>
<g font-size="1.8" fill="#006464">
<text x="55.1" y="18.6">GND</text>
<text x="65.9" y="18.6">+3V3</text>
<text x="92.6" y="18.6">+3V3</text>
<text x="177.7" y="23.7">+3V3</text>
<text x="60.2" y="32.6">100n</text>
<text x="60.2" y="30.1">C40</text>
<text x="70.4" y="32.6">10k</text>
<text x="70.4" y="30.1">R22</text>
<text x="189.6" y="32.6">R21</text>
<text x="228.6" y="35.2">VREF+</text>
<text x="82.6" y="37.4">U8</text>
<text x="190.4" y="37.7">47</text>
<text x="207" y="39.3">1u</text>
<text x="207" y="36.8">C38</text>
<text x="217.7" y="40.2">100n</text>
<text x="217.7" y="37.7">C37</text>
<text x="46.1" y="46.6">R23</text>
<text x="83.1" y="44">NRST</text>
<text x="96.1" y="43.2" transform="rotate(-90 96.1 43.2)">VBAT</text>
<text x="98.7" y="42.4" transform="rotate(-90 98.7 42.4)">VDD</text>
<text x="101.2" y="42.4" transform="rotate(-90 101.2 42.4)">VDD</text>
<text x="103.7" y="42.4" transform="rotate(-90 103.7 42.4)">VDD</text>
<text x="106.3" y="42.4" transform="rotate(-90 106.3 42.4)">VDD</text>
<text x="108.8" y="42.4" transform="rotate(-90 108.8 42.4)">VDD</text>
<text x="111.4" y="42.4" transform="rotate(-90 111.4 42.4)">VDD</text>
<text x="113.9" y="43.5" transform="rotate(-90 113.9 43.5)">VDDA</text>
<text x="118.9" y="44">PA0</text>
<text x="118.9" y="46.6">PA1</text>
<text x="207" y="46.2">C39</text>
<text x="217.7" y="47.9">100n</text>
<text x="217.7" y="45.3">C36</text>
<text x="228.6" y="42.8">GND</text>
<text x="30.2" y="49.1">GND</text>
<text x="46.4" y="51.7">10k</text>
<text x="83.1" y="49.1">BOOT0</text>
<text x="118.9" y="49.1">PA2</text>
<text x="118.9" y="51.7">PA3</text>
<text x="207" y="48.7">1u</text>
<text x="58.4" y="54.2">VREF+</text>
<text x="83.1" y="54.2">VREF+</text>
<text x="83.1" y="59.3">PH0</text>
<text x="118.9" y="54.2">PA4</text>
<text x="118.9" y="56.7">PA5</text>
<text x="118.9" y="59.3">PA6</text>
<text x="83.1" y="61.8">PH1</text>
<text x="118.9" y="61.8">PA7</text>
<text x="118.9" y="64.4">PA8</text>
<text x="183.4" y="63.1">100n</text>
<text x="183.4" y="60.6">C28</text>
<text x="194.8" y="63.1">100n</text>
<text x="194.8" y="60.6">C29</text>
<text x="206.3" y="63.1">100n</text>
<text x="206.3" y="60.6">C30</text>
<text x="217.7" y="63.1">100n</text>
<text x="217.7" y="60.6">C31</text>
<text x="229.1" y="63.1">100n</text>
<text x="229.1" y="60.6">C32</text>
<text x="240.5" y="63.1">100n</text>
<text x="240.5" y="60.6">C33</text>
<text x="252" y="63.1">100n</text>
<text x="252" y="60.6">C34</text>
<text x="263.4" y="63.1">100n</text>
<text x="263.4" y="60.6">C53</text>
<text x="274.8" y="63.1">1u</text>
<text x="274.8" y="60.6">C35</text>
<text x="29.5" y="72">1</text>
<text x="32.6" y="72">2</text>
<text x="83.1" y="66.9">PE0</text>
<text x="83.1" y="69.4">PE1</text>
<text x="83.1" y="72">PE2</text>
<text x="117.7" y="69.4">PA10</text>
<text x="117.7" y="72">PA11</text>
<text x="118.9" y="66.9">PA9</text>
<text x="83.1" y="74.5">PE3</text>
<text x="83.1" y="77.1">PE4</text>
<text x="117.7" y="74.5">PA12</text>
<text x="117.7" y="77.1">PA13</text>
<text x="178.3" y="77.1">GND</text>
<text x="24.6" y="82.1">C41</text>
<text x="45" y="82.1">C42</text>
<text x="83.1" y="79.6">PE5</text>
<text x="83.1" y="82.1">PE6</text>
<text x="117.7" y="79.6">PA14</text>
<text x="117.7" y="82.1">PA15</text>
<text x="24.6" y="84.7">20p</text>
<text x="45" y="84.7">20p</text>
<text x="83.1" y="84.7">PE7</text>
<text x="83.1" y="87.2">PE8</text>
<text x="83.1" y="89.8">PE9</text>
<text x="118.7" y="87.2">PB0</text>
<text x="118.7" y="89.8">PB1</text>
<text x="83.1" y="92.3">PE10</text>
<text x="83.1" y="94.8">PE11</text>
<text x="118.7" y="92.3">PB2</text>
<text x="118.7" y="94.8">PB3</text>
<text x="258.1" y="94.8">1</text>
<text x="19.6" y="97.4">GND</text>
<text x="39.9" y="97.4">GND</text>
<text x="83.1" y="97.4">PE12</text>
<text x="83.1" y="99.9">PE13</text>
<text x="118.7" y="97.4">PB4</text>
<text x="118.7" y="99.9">PB5</text>
<text x="169.2" y="99.9">1</text>
<text x="207.3" y="99.9">1</text>
<text x="258.1" y="97.4">2</text>
<text x="258.1" y="99.9">3</text>
<text x="83.1" y="102.5">PE14</text>
<text x="83.1" y="105">PE15</text>
<text x="118.7" y="102.5">PB6</text>
<text x="118.7" y="105">PB7</text>
<text x="118.7" y="107.5">PB8</text>
<text x="169.2" y="102.5">2</text>
<text x="169.2" y="105">3</text>
<text x="169.2" y="107.5">4</text>
<text x="207.3" y="102.5">2</text>
<text x="207.3" y="105">3</text>
<text x="207.3" y="107.5">4</text>
<text x="258.1" y="102.5">4</text>
<text x="258.1" y="105">5</text>
<text x="258.1" y="107.5">6</text>
<text x="25" y="110.1">1</text>
<text x="25" y="112.6">2</text>
<text x="83.1" y="110.1">PD0</text>
<text x="83.1" y="112.6">PD1</text>
<text x="117.5" y="112.6">PB10</text>
<text x="118.7" y="110.1">PB9</text>
<text x="169.2" y="110.1">5</text>
<text x="169.2" y="112.6">6</text>
<text x="207.3" y="110.1">5</text>
<text x="207.3" y="112.6">6</text>
<text x="25" y="115.2">3</text>
<text x="25" y="117.7">4</text>
<text x="83.1" y="115.2">PD2</text>
<text x="83.1" y="117.7">PD3</text>
<text x="117.5" y="115.2">PB11</text>
<text x="117.5" y="117.7">PB12</text>
<text x="169.2" y="115.2">7</text>
<text x="169.2" y="117.7">8</text>
<text x="207.3" y="115.2">7</text>
<text x="207.3" y="117.7">8</text>
<text x="246.9" y="117.7">GND</text>
<text x="25" y="120.2">5</text>
<text x="25" y="122.8">6</text>
<text x="25" y="125.3">7</text>
<text x="83.1" y="120.2">PD4</text>
<text x="83.1" y="122.8">PD5</text>
<text x="83.1" y="125.3">PD6</text>
<text x="117.5" y="120.2">PB13</text>
<text x="117.5" y="122.8">PB14</text>
<text x="117.5" y="125.3">PB15</text>
<text x="169.2" y="120.2">9</text>
<text x="169.2" y="122.8">10</text>
<text x="169.2" y="125.3">11</text>
<text x="207.3" y="120.2">9</text>
<text x="207.3" y="122.8">10</text>
<text x="207.3" y="125.3">11</text>
<text x="25" y="127.9">8</text>
<text x="25" y="130.4">9</text>
<text x="83.1" y="127.9">PD7</text>
<text x="83.1" y="130.4">PD8</text>
<text x="118.7" y="130.4">PC0</text>
<text x="169.2" y="127.9">12</text>
<text x="169.2" y="130.4">13</text>
<text x="207.3" y="127.9">12</text>
<text x="207.3" y="130.4">13</text>
<text x="23.8" y="132.9">10</text>
<text x="23.8" y="135.5">11</text>
<text x="83.1" y="132.9">PD9</text>
<text x="83.1" y="135.5">PD10</text>
<text x="118.7" y="132.9">PC1</text>
<text x="118.7" y="135.5">PC2</text>
<text x="169.2" y="132.9">14</text>
<text x="169.2" y="135.5">15</text>
<text x="207.3" y="132.9">14</text>
<text x="207.3" y="135.5">15</text>
<text x="258.1" y="135.5">1</text>
<text x="23.8" y="138">12</text>
<text x="23.8" y="140.6">13</text>
<text x="23.8" y="143.1">14</text>
<text x="83.1" y="138">PD11</text>
<text x="83.1" y="140.6">PD12</text>
<text x="83.1" y="143.1">PD13</text>
<text x="118.7" y="138">PC3</text>
<text x="118.7" y="140.6">PC4</text>
<text x="118.7" y="143.1">PC5</text>
<text x="169.2" y="138">16</text>
<text x="207.3" y="138">16</text>
<text x="258.1" y="138">2</text>
<text x="258.1" y="140.6">3</text>
<text x="258.1" y="143.1">4</text>
<text x="23.8" y="145.6">15</text>
<text x="23.8" y="148.2">16</text>
<text x="83.1" y="145.6">PD14</text>
<text x="83.1" y="148.2">PD15</text>
<text x="118.7" y="145.6">PC6</text>
<text x="118.7" y="148.2">PC7</text>
<text x="258.1" y="145.6">5</text>
<text x="258.1" y="148.2">6</text>
<text x="83.1" y="153.3">VCAP_1</text>
<text x="83.1" y="155.8">VCAP_2</text>
<text x="117.5" y="155.8">PC10</text>
<text x="118.7" y="150.7">PC8</text>
<text x="118.7" y="153.3">PC9</text>
<text x="117.5" y="158.3">PC11</text>
<text x="117.5" y="160.9">PC12</text>
<text x="246.9" y="158.3">GND</text>
<text x="51.3" y="164.7">C43</text>
<text x="51.3" y="167.2">2p2</text>
<text x="65.3" y="164.7">C44</text>
<text x="65.3" y="167.2">2p2</text>
<text x="117.5" y="163.4">PC13</text>
<text x="117.5" y="166">PC14</text>
<text x="103.7" y="172.2" transform="rotate(-90 103.7 172.2)">VSS</text>
<text x="106.3" y="172.2" transform="rotate(-90 106.3 172.2)">VSSA</text>
<text x="117.5" y="168.5">PC15</text>
<text x="82.6" y="175.4">STM32F407VGTx</text>
<text x="46.2" y="182.5">GND</text>
<text x="60.2" y="182.5">GND</text>
<text x="100.8" y="193.9">GND</text>
</g>
<g font-size="1.8" fill="#a90000">
<text x="95" y="36.3" transform="rotate(-90 95 36.3)">6</text>
<text x="97.5" y="36.9" transform="rotate(-90 97.5 36.9)">11</text>
<text x="100.1" y="36.9" transform="rotate(-90 100.1 36.9)">19</text>
<text x="102.6" y="36.9" transform="rotate(-90 102.6 36.9)">28</text>
<text x="105.2" y="36.9" transform="rotate(-90 105.2 36.9)">50</text>
<text x="107.7" y="36.9" transform="rotate(-90 107.7 36.9)">75</text>
<text x="110.2" y="37.5" transform="rotate(-90 110.2 37.5)">100</text>
<text x="112.8" y="36.9" transform="rotate(-90 112.8 36.9)">22</text>
<text x="78.7" y="42.9">14</text>
<text x="124.4" y="42.9">23</text>
<text x="124.4" y="45.5">24</text>
<text x="78.7" y="48">94</text>
<text x="78.7" y="53.1">21</text>
<text x="124.4" y="48">25</text>
<text x="124.4" y="50.5">26</text>
<text x="124.4" y="53.1">29</text>
<text x="78.7" y="58.2">12</text>
<text x="124.4" y="55.6">30</text>
<text x="124.4" y="58.2">31</text>
<text x="78.7" y="60.7">13</text>
<text x="78.7" y="65.8">97</text>
<text x="124.4" y="60.7">32</text>
<text x="124.4" y="63.2">67</text>
<text x="124.4" y="65.8">68</text>
<text x="27.2" y="70.9">1</text>
<text x="34.9" y="70.9">2</text>
<text x="78.7" y="68.3">98</text>
<text x="79.3" y="70.9">1</text>
<text x="124.4" y="68.3">69</text>
<text x="124.4" y="70.9">70</text>
<text x="79.3" y="73.4">2</text>
<text x="79.3" y="75.9">3</text>
<text x="124.4" y="73.4">71</text>
<text x="124.4" y="75.9">72</text>
<text x="78.7" y="83.6">38</text>
<text x="79.3" y="78.5">4</text>
<text x="79.3" y="81">5</text>
<text x="124.4" y="78.5">76</text>
<text x="124.4" y="81">77</text>
<text x="78.7" y="86.1">39</text>
<text x="78.7" y="88.6">40</text>
<text x="124.4" y="86.1">35</text>
<text x="124.4" y="88.6">36</text>
<text x="78.7" y="91.2">41</text>
<text x="78.7" y="93.7">42</text>
<text x="124.4" y="91.2">37</text>
<text x="124.4" y="93.7">89</text>
<text x="254.6" y="93.7">1</text>
<text x="78.7" y="96.3">43</text>
<text x="78.7" y="98.8">44</text>
<text x="78.7" y="101.3">45</text>
<text x="124.4" y="96.3">90</text>
<text x="124.4" y="98.8">91</text>
<text x="124.4" y="101.3">92</text>
<text x="165.7" y="98.8">1</text>
<text x="165.7" y="101.3">2</text>
<text x="203.8" y="98.8">1</text>
<text x="203.8" y="101.3">2</text>
<text x="254.6" y="96.3">2</text>
<text x="254.6" y="98.8">3</text>
<text x="254.6" y="101.3">4</text>
<text x="78.7" y="103.9">46</text>
<text x="124.4" y="103.9">93</text>
<text x="124.4" y="106.4">95</text>
<text x="165.7" y="103.9">3</text>
<text x="165.7" y="106.4">4</text>
<text x="203.8" y="103.9">3</text>
<text x="203.8" y="106.4">4</text>
<text x="254.6" y="103.9">5</text>
<text x="254.6" y="106.4">6</text>
<text x="28.5" y="109">1</text>
<text x="28.5" y="111.5">2</text>
<text x="78.7" y="109">81</text>
<text x="78.7" y="111.5">82</text>
<text x="124.4" y="109">96</text>
<text x="124.4" y="111.5">47</text>
<text x="165.7" y="109">5</text>
<text x="165.7" y="111.5">6</text>
<text x="203.8" y="109">5</text>
<text x="203.8" y="111.5">6</text>
<text x="28.5" y="114">3</text>
<text x="28.5" y="116.6">4</text>
<text x="28.5" y="119.1">5</text>
<text x="78.7" y="114">83</text>
<text x="78.7" y="116.6">84</text>
<text x="78.7" y="119.1">85</text>
<text x="124.4" y="114">48</text>
<text x="124.4" y="116.6">51</text>
<text x="124.4" y="119.1">52</text>
<text x="165.7" y="114">7</text>
<text x="165.7" y="116.6">8</text>
<text x="165.7" y="119.1">9</text>
<text x="203.8" y="114">7</text>
<text x="203.8" y="116.6">8</text>
<text x="203.8" y="119.1">9</text>
<text x="28.5" y="121.7">6</text>
<text x="28.5" y="124.2">7</text>
<text x="78.7" y="121.7">86</text>
<text x="78.7" y="124.2">87</text>
<text x="124.4" y="121.7">53</text>
<text x="124.4" y="124.2">54</text>
<text x="165.1" y="121.7">10</text>
<text x="165.1" y="124.2">11</text>
<text x="203.2" y="121.7">10</text>
<text x="203.2" y="124.2">11</text>
<text x="27.9" y="131.8">10</text>
<text x="28.5" y="126.7">8</text>
<text x="28.5" y="129.3">9</text>
<text x="78.7" y="126.7">88</text>
<text x="78.7" y="129.3">55</text>
<text x="78.7" y="131.8">56</text>
<text x="124.4" y="129.3">15</text>
<text x="124.4" y="131.8">16</text>
<text x="165.1" y="126.7">12</text>
<text x="165.1" y="129.3">13</text>
<text x="165.1" y="131.8">14</text>
<text x="203.2" y="126.7">12</text>
<text x="203.2" y="129.3">13</text>
<text x="203.2" y="131.8">14</text>
<text x="27.9" y="134.4">11</text>
<text x="27.9" y="136.9">12</text>
<text x="78.7" y="134.4">57</text>
<text x="78.7" y="136.9">58</text>
<text x="124.4" y="134.4">17</text>
<text x="124.4" y="136.9">18</text>
<text x="165.1" y="134.4">15</text>
<text x="165.1" y="136.9">16</text>
<text x="203.2" y="134.4">15</text>
<text x="203.2" y="136.9">16</text>
<text x="254.6" y="134.4">1</text>
<text x="254.6" y="136.9">2</text>
<text x="27.9" y="139.4">13</text>
<text x="27.9" y="142">14</text>
<text x="78.7" y="139.4">59</text>
<text x="78.7" y="142">60</text>
<text x="124.4" y="139.4">33</text>
<text x="124.4" y="142">34</text>
<text x="254.6" y="139.4">3</text>
<text x="254.6" y="142">4</text>
<text x="27.9" y="144.5">15</text>
<text x="27.9" y="147.1">16</text>
<text x="78.7" y="144.5">61</text>
<text x="78.7" y="147.1">62</text>
<text x="124.4" y="144.5">63</text>
<text x="124.4" y="147.1">64</text>
<text x="124.4" y="149.6">65</text>
<text x="254.6" y="144.5">5</text>
<text x="254.6" y="147.1">6</text>
<text x="78.7" y="152.1">49</text>
<text x="78.7" y="154.7">73</text>
<text x="124.4" y="152.1">66</text>
<text x="124.4" y="154.7">78</text>
<text x="124.4" y="157.2">79</text>
<text x="124.4" y="159.8">80</text>
<text x="125" y="162.3">7</text>
<text x="125" y="164.8">8</text>
<text x="125" y="167.4">9</text>
<text x="102.6" y="176.6" transform="rotate(-90 102.6 176.6)">10</text>
<text x="105.2" y="176.6" transform="rotate(-90 105.2 176.6)">20</text>
</g>
</svg>
